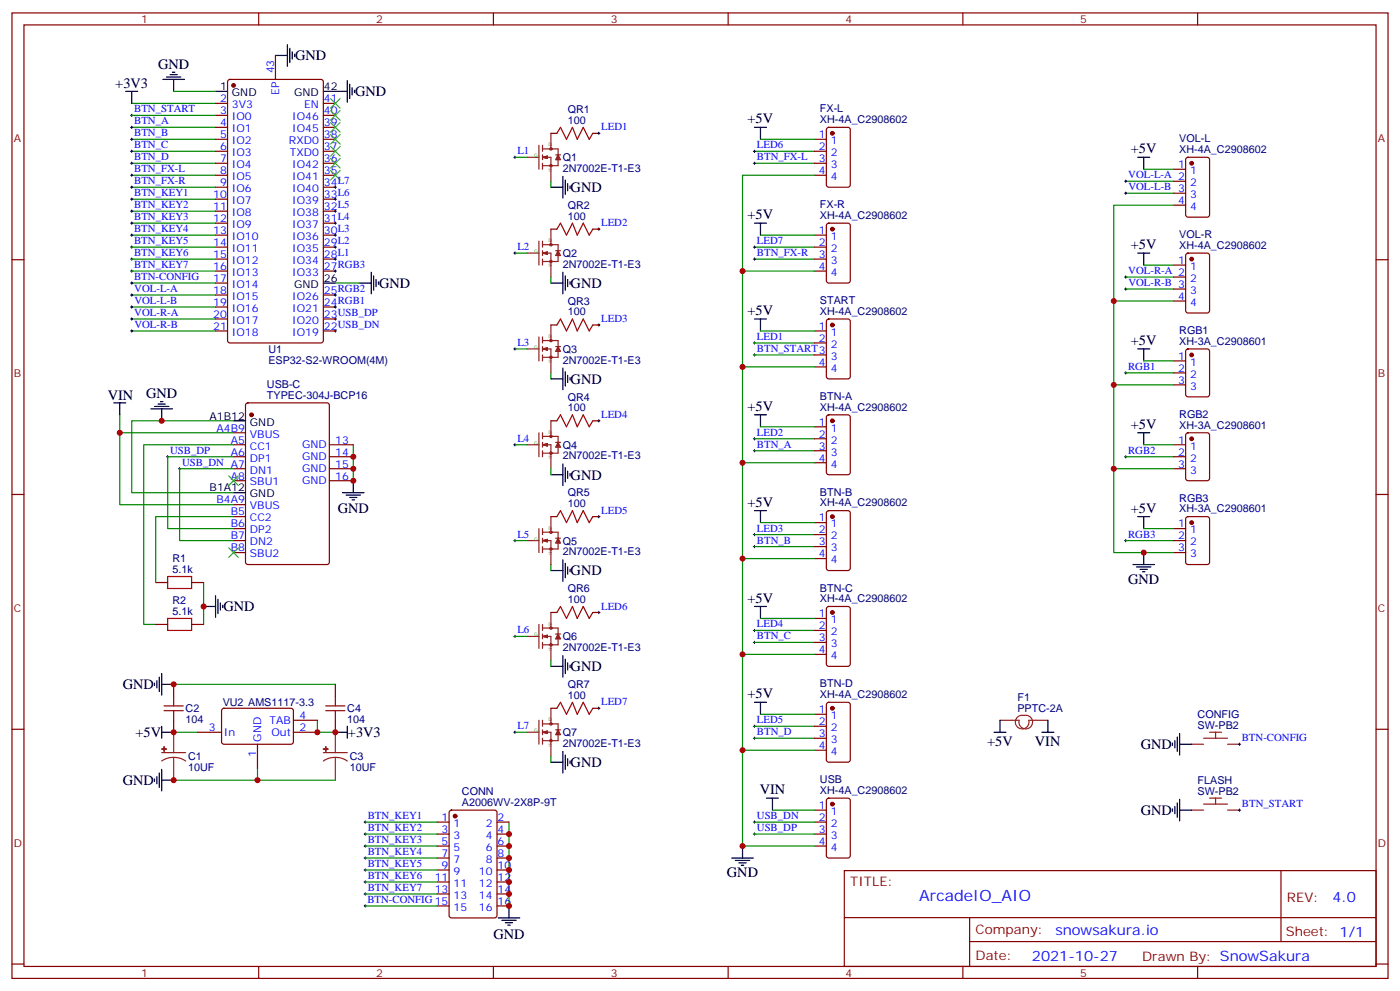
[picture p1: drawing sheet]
<svg xmlns="http://www.w3.org/2000/svg" width="412mm" height="292mm" viewBox="0 0 412 292" stroke-linecap="round" stroke-linejoin="round" font-family="sans-serif">
<g fill="none" stroke="#870000" stroke-width=".35">
<path d="M3.5 3.8h405.4v284.3h-405.4zM7.1 7.3h398.2v277.3h-398.2zM76.2 3.8v3.5M81.1 16.3v7.1M145.3 3.8v3.5M214.5 3.8v3.5M283.6 3.8v3.5M352.8 3.8v3.5M63.5 30.4h3.5M63.5 34h3.5M63.5 37.5h3.5M67.3 23.6l.4-.2h26.8l.7 .4v76.5l-.4 .6-27.1 .1-.6-.5-.1-76.4z"/>
<path d="M95.2 30.4h3.6M95.2 34h3.6M95.2 37.5h3.6M162.3 39.3h1.7M174.6 39.3h1.8M243.7 37.7l.4-.2h5.7l.6 .4 .1 16.5-.5 .7h-5.9l-.6-.4-.1-16.5zM63.5 41h3.5M63.5 44.6h3.5M63.5 48.1h3.5M63.5 51.6h3.5M63.5 55.1h3.5M63.5 58.7h3.5"/>
<path d="M95.2 41h3.6M95.2 44.6h3.6M95.2 48.1h3.6M95.2 51.6h3.6M95.2 55.1h3.6M95.2 58.7h3.6M239.9 41h3.5M239.9 44.6h3.5M239.9 48.1h3.5M239.9 51.6h3.5M345.7 49.8h3.5M345.7 53.4h3.5"/>
<path d="M345.7 56.9h3.5M349.5 46.5l.5-.2h5.6l.7 .5v16.5l-.5 .6-5.8 .1-.7-.5-.1-16.5zM3.5 76.5h3.6M63.5 62.2h3.5M63.5 65.7h3.5M63.5 69.3h3.5M63.5 72.8h3.5M63.5 76.3h3.5M63.5 79.8h3.5M95.2 62.2h3.6M95.2 65.7h3.6M95.2 69.3h3.6"/>
<path d="M95.2 72.8h3.6M95.2 76.3h3.6M95.2 79.8h3.6M162.3 67.5h1.7M174.6 67.5h1.8M239.9 69.3h3.5M239.9 72.8h3.5M239.9 76.3h3.5M239.9 79.8h3.5M243.7 65.9l.4-.2h5.7l.6 .5 .1 16.5-.5 .6-5.9 .1-.6-.5-.1-16.5zM345.7 60.4h3.5M345.7 78.1h3.5"/>
<path d="M349.5 74.7l.5-.2h5.6l.7 .5v16.5l-.5 .6-5.8 .1-.7-.5-.1-16.5zM405.3 76.5h3.6M63.5 86.9h3.5M63.5 90.4h3.5M63.5 93.9h3.5M63.5 97.5h3.5M63.5 83.4h3.5M95.2 86.9h3.6M95.2 90.4h3.6M95.2 93.9h3.6M95.2 97.5h3.6M162.3 95.7h1.7"/>
<path d="M174.6 95.7h1.8M239.9 97.5h3.5M243.7 94.2l.4-.3h5.7l.6 .5 .1 16.5-.5 .6-5.9 .1-.6-.5-.1-16.4zM345.7 81.6h3.5M345.7 85.1h3.5M345.7 88.7h3.5M72.6 118.8l.4-.2h23.3l.7 .5v46.5l-.4 .6-23.6 .1-.6-.5-.1-46.5zM239.9 101h3.5M239.9 104.5h3.5M239.9 108.1h3.5M345.7 106.3h3.5M345.7 109.8h3.5"/>
<path d="M345.7 113.3h3.5M349.5 103l.5-.2h5.6l.7 .4v13l-.5 .6-5.8 .1-.7-.5-.1-12.9zM68.8 127.5h3.5M68.8 131h3.5M68.8 134.5h3.5M68.8 138h3.5M97 131h7.1M97 134.5h7.1M97 138h7.1M162.3 123.9h1.7M174.6 123.9h1.8M239.9 125.7h3.5"/>
<path d="M239.9 129.2h3.5M239.9 132.8h3.5M239.9 136.3h3.5M243.7 122.4l.4-.2h5.7l.6 .4 .1 16.5-.5 .7h-5.9l-.6-.5-.1-16.4zM345.7 131h3.5M345.7 134.5h3.5M345.7 138h3.5M349.5 127.7l.5-.2h5.6l.7 .4v13l-.5 .6-5.8 .1-.7-.5-.1-12.9zM3.5 145.6h3.6M68.8 141.6h3.5M68.8 148.6h3.5M68.8 152.2h3.5"/>
<path d="M68.8 155.7h3.5M68.8 159.2h3.5M97 141.6h7.1M162.3 152.2h1.7M174.6 152.2h1.8M239.9 153.9h3.5M239.9 157.4h3.5M243.7 150.6l.4-.2h5.7l.6 .4 .1 16.5-.5 .7h-5.9l-.6-.4-.1-16.5zM345.7 155.7h3.5M345.7 159.2h3.5M349.5 152.4l.5-.2h5.6l.7 .4v13l-.5 .6-5.8 .1-.7-.5-.1-12.9zM405.3 145.6h3.6"/>
<path d="M45.9 171.6h3.5M56.4 171.6h3.6M68.8 162.7h3.5M239.9 161h3.5M239.9 164.5h3.5M243.7 178.8l.4-.2h5.7l.6 .4 .1 16.5-.5 .7-5.9 .1-.6-.5-.1-16.5zM345.7 162.7h3.5M45.9 183.9h3.5M56.4 183.9h3.6M162.3 180.4h1.7M174.6 180.4h1.8M239.9 182.1h3.5"/>
<path d="M239.9 185.7h3.5M239.9 189.2h3.5M239.9 192.7h3.5M3.5 214.8h3.6M51.2 201.5v3.6M51.2 212.1v3.6M58.2 215.7h7.1M65.5 208.8l.5-.2 20 .1 .4 .6v9.4l-.7 .5-20-.1-.4-.6v-9.2zM75.8 219.2v7M86.4 215.7h7.1M86.4 212.1h7.1M98.8 201.5v3.6"/>
<path d="M98.8 212.1v3.6M162.3 208.6h1.7M174.6 208.6h1.8M239.9 210.4h3.5M239.9 213.9h3.5M239.9 217.4h3.5M243.7 207l.4-.2h5.7l.6 .5 .1 16.5-.5 .6-5.9 .1-.6-.5-.1-16.5zM405.3 214.8h3.6M132.5 238.8l.5-.2h12.7l.6 .4 .1 30.6-.5 .7h-12.9l-.7-.4v-30.6zM239.9 220.9h3.5M239.9 238.6h3.5M243.7 235.3l.4-.2h5.7l.6 .4 .1 16.5-.5 .6-5.9 .1-.6-.5-.1-16.4z"/>
<path d="M128.8 242.1h3.5M128.8 245.6h3.5M128.8 249.2h3.5M128.8 259.8h3.5M128.8 252.7h3.5M128.8 256.2h3.5M146.4 242.1h3.5M146.4 245.6h3.5M146.4 249.2h3.5M146.4 259.8h3.5M146.4 252.7h3.5M146.4 256.2h3.5"/>
<path d="M239.9 242.1h3.5M239.9 245.6h3.5M239.9 249.2h3.5M248.7 256.4h156.6v28.2h-156.6zM377.3 256.4v20.9M128.8 266.8h3.5M128.8 263.3h3.5M146.4 266.8h3.5M146.4 263.3h3.5M248.7 270.2h156.5M285.6 277.3h119.6M285.6 270.2v14.2"/>
<path d="M3.5 283.9h3.6M76.2 284.6v3.5M145.3 284.6v3.5M214.5 284.6v3.5M283.6 284.6v3.5M352.8 284.6v3.5M405.3 283.9h3.6"/>
</g>
<g fill="none" stroke="#008700" stroke-width=".35">
<path d="M38.8 37.5h24.7M38.8 30.4h24.7M38.8 34h24.7M51.2 26.9h12.3M38.8 51.6h24.7M38.8 55.1h24.7M38.8 58.7h24.7M38.8 41h24.7M38.8 44.6h24.7M38.8 48.1h24.7M151.7 46.3h3.5M162.3 53.4v1.7"/>
<path d="M222.2 44.6h17.7M222.2 48.1h17.7M224 41h15.9M239.9 51.6h-21.2v169.3h21.2M331.6 56.9h14.1M331.6 53.4h14.1M336.9 49.8h8.8M38.8 69.3h24.7M38.8 62.2h24.7M38.8 65.7h24.7M38.8 72.8h24.7M38.8 76.3h24.7"/>
<path d="M38.8 79.8h24.7M151.7 74.5h3.5M218.7 79.8h21.2M222.2 72.8h17.7M222.2 76.3h17.7M224 69.3h15.9M336.9 78.1h8.8M345.7 60.4h-17.6v102.3h17.6M38.8 86.9h24.7M38.8 90.4h24.7M38.8 83.4h24.7M38.8 97.5h24.7"/>
<path d="M38.8 93.9h24.7M98.8 83.4h7M162.3 81.6v1.8M224 97.5h15.9M328.1 88.7h17.6M331.6 85.1h14.1M331.6 81.6h14.1M151.7 102.8h3.5M162.3 109.8v1.8M218.7 108.1h21.2M222.2 104.5h17.7M222.2 101h17.7"/>
<path d="M328.1 113.3h17.6M331.6 109.8h14.1M336.9 106.3h8.8M35.3 122.2v5.3M68.8 131h-26.5v52.9h3.6M68.8 138h-15.9v21.2h15.9M68.8 134.5h-19.4v21.2h19.4M68.8 123.9h-30v21.2h30M68.8 127.5h-33.5v21.1h33.5M104.1 131v10.6M151.7 131h3.5M162.3 138v1.8"/>
<path d="M218.7 136.3h21.2M222.2 132.8h17.7M222.2 129.2h17.7M224 125.7h15.9M328.1 138h17.6M331.6 134.5h14.1M336.9 131h8.8M68.8 152.2h-22.9v19.4M151.7 159.2h3.5M222.2 157.4h17.7M224 153.9h15.9M331.6 159.2h14.1"/>
<path d="M336.9 155.7h8.8M60 171.6v12.3M162.3 166.3v1.7M218.7 164.5h21.2M222.2 161h17.7M151.7 187.4h3.5M162.3 194.5v1.8M218.7 192.7h21.2M222.2 189.2h17.7M222.2 185.7h17.7M224 182.1h15.9M51.2 201.5h47.6"/>
<path d="M51.2 215.7h7M93.5 212.1v3.6h5.3M151.7 215.7h3.5M222.2 217.4h17.7M222.2 213.9h17.7M224 210.4h15.9M75.8 226.2v3.6h-24.6M75.8 229.8h23M162.3 222.7v1.8M218.7 220.9v28.3h21.2M227.5 238.6h12.4M107.6 242.1h21.2"/>
<path d="M107.6 245.6h21.2M107.6 259.8h21.2M107.6 256.2h21.2M107.6 252.7h21.2M107.6 249.2h21.2M149.9 242.1v24.7M222.2 242.1h17.7M222.2 245.6h17.7M107.6 266.8h21.2M107.6 263.3h21.2"/>
</g>
<g fill="none" stroke="#000" stroke-width=".29">
<path d="M38.5 34h.7M38.5 37.5h.7M38.8 33.6v.7M38.8 37.1v.8M176 39.3h.7M176.4 38.9v.7M38.5 41h.7M38.5 44.6h.7M38.5 48.1h.7M38.5 51.6h.7M38.5 55.1h.7M38.5 58.7h.7"/>
<path d="M38.8 40.7v.7M38.8 44.2v.7M38.8 47.7v.7M38.8 51.3v.7M38.8 54.8v.7M38.8 58.3v.7M98.4 55.1h.7M98.4 58.7h.7M98.8 54.8v.7M98.8 58.3v.7M151.3 46.3h.7M151.7 46v.7"/>
<path d="M221.9 44.6h.7M221.9 48.1h.7M222.2 44.2v.7M222.2 47.7v.7M331.3 56.9h.7M331.3 53.4h.7M331.6 53v.7M331.6 56.6v.7M38.5 62.2h.7M38.5 65.7h.7M38.5 69.3h.7M38.5 79.8h.7"/>
<path d="M38.5 72.8h.7M38.5 76.3h.7M38.8 61.8v.7M38.8 65.4v.7M38.8 68.9v.7M38.8 72.4v.7M38.8 76v.7M38.8 79.5v.7M98.4 62.2h.7M98.4 65.7h.7M98.4 69.3h.7M98.4 79.8h.7"/>
<path d="M98.4 72.8h.7M98.4 76.3h.7M98.8 61.8v.7M98.8 65.4v.7M98.8 68.9v.7M98.8 72.4v.7M98.8 76v.7M98.8 79.5v.7M151.3 74.5h.7M151.7 74.2v.7M176 67.5h.7M176.4 67.1v.7"/>
<path d="M221.9 72.8h.7M221.9 76.3h.7M222.2 72.4v.7M222.2 76v.7M38.5 93.9h.7M38.5 97.5h.7M38.5 83.4h.7M38.5 86.9h.7M38.5 90.4h.7M38.8 83v.7M38.8 86.5v.7M38.8 90.1v.7"/>
<path d="M38.8 93.6v.7M38.8 97.1v.7M98.4 93.9h.7M98.4 97.5h.7M98.4 86.9h.7M98.4 90.4h.7M98.8 86.5v.7M98.8 90.1v.7M98.8 93.6v.7M98.8 97.1v.7M176 95.7h.7M176.4 95.4v.7"/>
<path d="M331.3 85.1h.7M331.3 81.6h.7M331.6 81.2v.8M331.6 84.8v.7M151.3 102.8h.7M151.7 102.4v.7M221.9 104.5h.7M221.9 101h.7M222.2 100.6v.8M222.2 104.2v.7M331.3 109.8h.7M331.6 109.5v.7"/>
<path d="M49 134.5h.7M49.4 134.2v.7M52.6 138h.7M52.9 137.7v.7M151.3 131h.7M151.7 130.6v.7M176 123.9h.7M176.4 123.6v.7M221.9 132.8h.7M221.9 129.2h.7M222.2 128.9v.7M222.2 132.4v.7"/>
<path d="M331.3 134.5h.7M331.6 134.2v.7M151.3 159.2h.7M151.7 158.9v.7M176 152.2h.7M176.4 151.8v.7M221.9 157.4h.7M222.2 157.1v.7M331.3 159.2h.7M331.6 158.9v.7M221.9 161h.7M222.2 160.6v.7"/>
<path d="M151.3 187.4h.7M151.7 187.1v.7M176 180.4h.7M176.4 180v.7M221.9 189.2h.7M221.9 185.7h.7M222.2 185.3v.7M222.2 188.8v.7M151.3 215.7h.7M151.7 215.3v.7M176 208.6h.7M176.4 208.2v.8"/>
<path d="M221.9 217.4h.7M221.9 213.9h.7M222.2 213.5v.7M222.2 217.1v.7M364.8 219.2h.7M365.1 218.8v.7M364.8 238.6h.7M365.1 238.2v.7M107.2 245.6h.7M107.2 242.1h.7M107.2 259.8h.7M107.2 256.2h.7"/>
<path d="M107.2 252.7h.7M107.2 249.2h.7M107.6 241.8v.7M107.6 245.3v.7M107.6 248.8v.7M107.6 252.3v.7M107.6 255.9v.7M107.6 259.4v.7M221.9 245.6h.7M221.9 242.1h.7M222.2 241.8v.7M222.2 245.3v.7"/>
<path d="M107.2 266.8h.7M107.2 263.3h.7M107.6 262.9v.7M107.6 266.5v.7"/>
</g>
<g fill="none" stroke="#000" stroke-width=".35">
<path d="M81.1 16.3h3.6M84.7 13.2v6.3M85.4 14.2v4.3M86.1 15.3v2.1M86.8 16v.7M37 26.9h3.6M38.8 26.9v3.5M48 23.4h6.3M49 22.7h4.3M50.1 22h2.1M50.8 21.3h.7M51.2 23.4v3.5"/>
<path d="M63.5 26.9h3.5M95.2 26.9h7.1M102.3 23.7v6.4M103 24.8v4.2M103.7 25.9v2.1M104.4 26.6v.7M222.2 37.5h3.6M224 37.5v3.5M162.3 55.1h3.5M165.8 52v6.3M166.5 53v4.3M167.2 54.1v2.1"/>
<path d="M167.9 54.8v.7M335.1 46.3h3.6M336.9 46.3v3.5M222.2 65.7h3.6M224 65.7v3.6M335.1 74.5h3.6M336.9 74.5v3.6M95.2 83.4h3.6M105.8 83.4h3.6M109.4 80.2v6.3M110.1 81.2v4.3M110.8 82.3v2.1"/>
<path d="M111.5 83v.7M162.3 83.4h3.5M165.8 80.2v6.3M166.5 81.2v4.3M167.2 82.3v2.1M167.9 83v.7M222.2 93.9h3.6M224 93.9v3.6M33.5 118.6h3.5M35.3 118.6v3.6M45.5 119.7h4.2M46.6 119h2.1"/>
<path d="M47.3 118.3h.7M162.3 111.6h3.5M165.8 108.4v6.4M166.5 109.5v4.2M167.2 110.5v2.1M167.9 111.2v.7M335.1 102.8h3.6M336.9 102.8v3.5M44.4 120.4h6.4M47.6 120.4v3.5M68.8 123.9h3.5M162.3 139.8h3.5"/>
<path d="M165.8 136.6v6.4M166.5 137.7v4.2M167.2 138.7v2.2M167.9 139.5v.7M222.2 122.2h3.6M224 122.2v3.5M335.1 127.5h3.6M336.9 127.5v3.5M68.8 145.1h3.5M100.9 145.1h6.3M102 145.8h4.2M103 146.5h2.1"/>
<path d="M103.7 147.2h.7M104.1 141.6v3.5M222.2 150.4h3.6M224 150.4v3.5M335.1 152.2h3.6M336.9 152.2v3.5M60 178.6h3.5M63.5 175.4v6.4M64.2 176.5v4.2M64.9 177.6v2.1M65.6 178.3v.7M162.3 168h3.5"/>
<path d="M165.8 164.9v6.3M166.5 165.9v4.2M167.2 167v2.1M167.9 167.7v.7M222.2 178.6h3.6M224 178.6v3.5M333.7 166.3h6.4M334.8 167h4.2M335.8 167.7h2.2M336.5 168.4h.8M336.9 162.7v3.6M46.9 199.4v4.3"/>
<path d="M47.6 198.4v6.3M162.3 196.3h3.5M165.8 193.1v6.3M166.5 194.1v4.3M167.2 195.2v2.1M167.9 195.9v.7M45.5 201.2v.7M46.2 200.5v2.1M47.6 213.9v3.5M47.6 201.5h3.6M47.6 215.7h3.6M98.8 215.7h3.5"/>
<path d="M102.3 213.9v3.5M222.2 206.8h3.6M224 206.8v3.6M292.8 215.7h3.5M294.6 212.1v3.6M306.9 215.7h3.5M308.7 212.1v3.6M345.4 218.8v.7M346.1 218.1v2.1M346.8 217.1v4.2M347.5 216v6.4M347.5 219.2h3.5"/>
<path d="M45.5 229.4v.7M46.2 228.7v2.1M46.9 227.6v4.3M47.6 226.6v6.3M47.6 229.8h3.6M162.3 224.5h3.5M165.8 221.3v6.3M166.5 222.4v4.2M167.2 223.4v2.1M167.9 224.1v.7M225.8 235.1h3.5M227.5 235.1v3.5"/>
<path d="M345.4 238.2v.7M346.1 237.5v2.1M346.8 236.5v4.2M347.5 238.6h3.5M347.5 235.4v6.4M215.5 252.7h6.4M216.6 253.4h4.2M217.7 254.1h2.1M218.4 254.8h.7M218.7 249.2v3.5M146.8 270.3h6.3M147.8 271h4.2"/>
<path d="M148.9 271.7h2.1M149.6 272.5h.7M149.9 266.8v3.5"/>
</g>
<g fill="#870000" stroke="#870000" stroke-width=".35">
<circle cx="68.8" cy="25.2" r=".53"/>
<circle cx="74.1" cy="122.2" r=".53"/>
<circle cx="351" cy="104.5" r=".53"/>
<circle cx="245.2" cy="95.7" r=".53"/>
<circle cx="245.2" cy="123.9" r=".53"/>
<circle cx="245.2" cy="152.2" r=".53"/>
<circle cx="245.2" cy="180.4" r=".53"/>
<circle cx="245.2" cy="208.6" r=".53"/>
<circle cx="245.2" cy="39.3" r=".53"/>
<circle cx="245.2" cy="67.5" r=".53"/>
<circle cx="245.2" cy="236.8" r=".53"/>
<circle cx="351" cy="48.1" r=".53"/>
<circle cx="351" cy="76.3" r=".53"/>
<circle cx="351" cy="129.2" r=".53"/>
<circle cx="351" cy="153.9" r=".53"/>
<circle cx="134.1" cy="240.3" r=".53"/>
</g>
<g fill="none" stroke="#3c3" stroke-width=".35">
<path d="M97.4 29l2.8 2.9M97.4 32.6l2.8 2.8M97.4 36.1l2.8 2.8M97.4 39.6l2.8 2.8M100.2 29l-2.8 2.9M100.2 32.6l-2.8 2.8M100.2 36.1l-2.8 2.8M100.2 39.6l-2.8 2.8M97.4 43.1l2.8 2.9M97.4 46.7l2.8 2.8M97.4 50.2l2.8 2.8M100.2 43.1l-2.8 2.9"/>
<path d="M100.2 46.7l-2.8 2.8M100.2 50.2l-2.8 2.8M67.4 140.2l2.8 2.8M70.2 140.2l-2.8 2.8M67.4 161.3l2.8 2.8M70.2 161.3l-2.8 2.8"/>
</g>
<g fill="none" stroke="#a10000" stroke-width=".35">
<path d="M164 39.3l1.1-1.8 1.8 3.5 1.7-3.5 1.4 3.5 1.8-3.5 1.8 3.5 1-1.7M164 67.5l1.1-1.8 1.8 3.6 1.7-3.6 1.4 3.6 1.8-3.6 1.8 3.6 1-1.8M164 95.7l1.1-1.8 1.8 3.6 1.7-3.6 1.4 3.6 1.8-3.6 1.8 3.6 1-1.8M164 123.9l1.1-1.7 1.8 3.5 1.7-3.5 1.4 3.5 1.8-3.5 1.8 3.5 1-1.8M164 152.2l1.1-1.8 1.8 3.5 1.7-3.5 1.4 3.5 1.8-3.5 1.8 3.5 1-1.7M49.4 169.8h7v3.5h-7zM49.4 182.1h7v3.6h-7zM164 180.4l1.1-1.8 1.8 3.5 1.7-3.5 1.4 3.5 1.8-3.5 1.8 3.5 1-1.7M48.3 209.3h5.7M48.3 207.9h5.7M51.2 205.1v2.8M51.2 209.3v2.8"/>
<path d="M96 209.3h5.6M96 207.9h5.6M98.8 205.1v2.8M98.8 209.3v2.8M164 208.6l1.1-1.8 1.8 3.6 1.7-3.6 1.4 3.6 1.8-3.6 1.8 3.6 1-1.8"/>
</g>
<g fill="none" stroke="#8c2424" stroke-width=".35">
<path d="M162.3 39.3v4.6M155.2 46.3h3.5M158.7 42.8v7M159.8 43.9h4.6v2.4M159.8 46.3h2.5v7.1M159.8 42.8v1.8M159.8 45.6v1.4M159.8 48.1v1.7M159.8 46.3l1.4 .4M160.5 46.3l.7 .4M161.2 46l-1.4 .3M161.2 46v.7"/>
<path d="M161.2 46l-1 .3 1 .4M163.7 45.6h1.4M164.4 46.7v2.1h-4.6M164.4 45.6l.7 1.4h-1.4zM164.4 46.3l.3 .7M164.4 46.3l-.4 .7M164.4 46.3l.3 .4M164.4 46.3l-.4 .4M155.2 74.5h3.5M158.7 71v7.1M159.8 72.1h4.6v2.4M159.8 74.5h2.5v7.1"/>
<path d="M159.8 71v1.8M159.8 73.8v1.4M159.8 76.3v1.8M159.8 74.5l1.4 .4M160.5 74.5l.7 .4M161.2 74.2v.7M161.2 74.2l-1.4 .3M161.2 74.2l-1 .3 1 .4M162.3 67.5v4.6M163.7 73.8h1.4M164.4 74.9v2.1h-4.6M164.4 73.8l.7 1.4h-1.4z"/>
<path d="M164.4 74.5l.3 .7M164.4 74.5l-.4 .7M164.4 74.5l.3 .4M164.4 74.5l-.4 .4M158.7 99.2v7.1M159.8 99.2v1.8M162.3 95.7v4.6M155.2 102.8h3.5M159.8 100.3h4.6v2.5M159.8 102.8h2.5v7M159.8 102.1v1.4M159.8 104.5v1.8"/>
<path d="M159.8 102.8l1.4 .3M160.5 102.8l.7 .3M161.2 102.4v.7M161.2 102.4l-1.4 .4M161.2 102.4l-1 .4 1 .3M163.7 102.1h1.4M164.4 103.1v2.1h-4.6M164.4 102.1l.7 1.4h-1.4zM164.4 102.8l.3 .7M164.4 102.8l-.4 .7M164.4 102.8l.3 .3M164.4 102.8l-.4 .3"/>
<path d="M155.2 131h3.5M158.7 127.5v7M159.8 128.5h4.6v2.5M159.8 131h2.5v7M159.8 127.5v1.7M159.8 130.3v1.4M159.8 132.8v1.7M159.8 131l1.4 .3M160.5 131l.7 .3M161.2 130.6v.7M161.2 130.6l-1.4 .4M161.2 130.6l-1 .4 1 .3"/>
<path d="M162.3 123.9v4.6M163.7 130.3h1.4M164.4 131.3v2.2h-4.6M164.4 130.3l.7 1.4h-1.4zM164.4 131l.3 .7M164.4 131l-.4 .7M164.4 131l.3 .3M164.4 131l-.4 .3M155.2 159.2h3.5M158.7 155.7v7M159.8 156.7h4.6v2.5M159.8 159.2h2.5v7.1"/>
<path d="M159.8 155.7v1.7M159.8 158.5v1.4M159.8 159.2l1.4 .4M160.5 159.2l.7 .4M161.2 158.9v.7M161.2 158.9l-1.4 .3M161.2 158.9l-1 .3 1 .4M162.3 152.2v4.5M163.7 158.5h1.4M164.4 159.6v2.1h-4.6M164.4 158.5l.7 1.4h-1.4zM164.4 159.2l.3 .7"/>
<path d="M164.4 159.2l-.4 .7M164.4 159.2l.3 .4M164.4 159.2l-.4 .4M159.8 161v1.7M155.2 187.4h3.5M158.7 183.9v7.1M159.8 185h4.6v2.4M159.8 187.4h2.5v7.1M159.8 183.9v1.8M159.8 186.7v1.4M159.8 189.2v1.8M159.8 187.4l1.4 .4"/>
<path d="M160.5 187.4l.7 .4M161.2 187.1v.7M161.2 187.1l-1.4 .3M161.2 187.1l-1 .3 1 .4M162.3 180.4v4.6M163.7 186.7h1.4M164.4 187.8v2.1h-4.6M164.4 186.7l.7 1.4h-1.4zM164.4 187.4l.3 .7M164.4 187.4l-.4 .7M164.4 187.4l.3 .4M164.4 187.4l-.4 .4"/>
<path d="M51.2 215.7v6M98.8 215.7v6M155.2 215.7h3.5M158.7 212.1v7.1M159.8 213.2h4.6v2.5M159.8 215.7h2.5v7M159.8 212.1v1.8M159.8 214.9v1.5M159.8 217.4v1.8M159.8 215.7l1.4 .3M160.5 215.7l.7 .3M161.2 215.3v.7"/>
<path d="M161.2 215.3l-1.4 .4M161.2 215.3l-1 .4 1 .3M162.3 208.6v4.6M163.7 214.9h1.4M164.4 216v2.1h-4.6M164.4 214.9l.7 1.5h-1.4zM164.4 215.7l.3 .7M164.4 215.7l-.4 .7M164.4 215.7l.3 .3M164.4 215.7l-.4 .3M294.6 212.1h5.6a2.01 2.01 0 0 0 1.8 2.6 2.01 2.01 0 0 0 2.2-2.2 2.01 2.01 0 0 0-2.6-1.8 2.01 2.01 0 0 0-2.5 1.8 2.01 2.01 0 0 0 2.2 2.2 2.01 2.01 0 0 0 1.7-2.6h5.7M351 219.2h3.5"/>
<path d="M354.5 217.4h7.1M356.3 215.7h3.5M358.1 215.7v1.7M361.6 219.2h3.5M47.6 221.7h7.1M51.2 223.1l1.8 .2 1.7 .8M51.2 223.1l-1.9 .2-1.7 .8M51.2 223.1v6.7M95.2 221.7h7.1M98.8 223.1l1.8 .2 1.7 .8M98.8 223.1l-1.9 .2-1.7 .8M98.8 223.1v6.7"/>
<path d="M351 238.6h3.5M354.5 236.8h7.1M356.3 235.1h3.5M358.1 235.1v1.7M361.6 238.6h3.5"/>
<circle cx="162.3" cy="48.8" r=".35"/>
<circle cx="162.3" cy="43.9" r=".35"/>
<circle cx="162.3" cy="77" r=".35"/>
<circle cx="162.3" cy="72.1" r=".35"/>
<circle cx="162.3" cy="100.3" r=".35"/>
<circle cx="162.3" cy="105.2" r=".35"/>
<circle cx="162.3" cy="133.5" r=".35"/>
<circle cx="162.3" cy="128.5" r=".35"/>
<circle cx="162.3" cy="156.7" r=".35"/>
<circle cx="162.3" cy="161.7" r=".35"/>
<circle cx="162.3" cy="185" r=".35"/>
<circle cx="162.3" cy="189.9" r=".35"/>
<circle cx="162.3" cy="213.2" r=".35"/>
<circle cx="162.3" cy="218.1" r=".35"/>
</g>
<g fill="#8c2424" stroke="#8c2424" stroke-width=".35">
<path d="M95.2 220.6h1.5z"/>
<path d="M96 219.9v1.4z"/>
<path d="M47.6 220.6h1.4z"/>
<path d="M48.3 219.9l.1 1.4z"/>
</g>
<g fill="#c00">
<circle cx="104.1" cy="138" r=".88"/>
<circle cx="104.1" cy="134.5" r=".88"/>
<circle cx="104.1" cy="141.6" r=".88"/>
<circle cx="35.3" cy="127.5" r=".88"/>
<circle cx="47.6" cy="123.9" r=".88"/>
<circle cx="60" cy="178.6" r=".88"/>
<circle cx="51.2" cy="229.8" r=".88"/>
<circle cx="51.2" cy="201.5" r=".88"/>
<circle cx="75.8" cy="229.8" r=".88"/>
<circle cx="93.5" cy="215.7" r=".88"/>
<circle cx="98.8" cy="215.7" r=".88"/>
<circle cx="51.2" cy="215.7" r=".88"/>
<circle cx="328.1" cy="138" r=".88"/>
<circle cx="328.1" cy="113.3" r=".88"/>
<circle cx="328.1" cy="88.7" r=".88"/>
<circle cx="336.9" cy="162.7" r=".88"/>
<circle cx="149.9" cy="266.8" r=".88"/>
<circle cx="149.9" cy="263.3" r=".88"/>
<circle cx="149.9" cy="259.8" r=".88"/>
<circle cx="149.9" cy="256.2" r=".88"/>
<circle cx="149.9" cy="252.7" r=".88"/>
<circle cx="149.9" cy="249.2" r=".88"/>
<circle cx="149.9" cy="245.6" r=".88"/>
<circle cx="218.7" cy="192.7" r=".88"/>
<circle cx="218.7" cy="164.5" r=".88"/>
<circle cx="218.7" cy="136.3" r=".88"/>
<circle cx="218.7" cy="79.8" r=".88"/>
<circle cx="218.7" cy="108.1" r=".88"/>
<circle cx="218.7" cy="220.9" r=".88"/>
<circle cx="218.7" cy="249.2" r=".88"/>
</g>
<text font-size="4.6" fill="#00f" x="270.8" y="265.4">ArcadeIO_AIO</text>
<g font-size="4.2">
<text x="87" y="17.8">GND</text>
<text x="46.6" y="20.2">GND</text>
<text x="34" y="25.8">+3V3</text>
<text x="104.6" y="28.3">GND</text>
<text x="220.2" y="36.4">+5V</text>
<text x="333.1" y="45.2">+5V</text>
<text x="168.1" y="56.6">GND</text>
<text x="220.2" y="64.6">+5V</text>
<text x="333.1" y="73.4">+5V</text>
<text x="111.7" y="84.8">GND</text>
<text x="168.1" y="84.8">GND</text>
<text x="220.2" y="92.8">+5V</text>
<text x="333.1" y="101.6">+5V</text>
<text x="168.1" y="113">GND</text>
<text x="31.7" y="117.9">VIN</text>
<text x="43" y="117.2">GND</text>
<text x="220.2" y="121">+5V</text>
<text x="333.1" y="126.3">+5V</text>
<text x="168.1" y="141.2">GND</text>
<text x="220.2" y="149.3">+5V</text>
<text x="99.5" y="151.2">GND</text>
<text x="333.1" y="151">+5V</text>
<text x="168.1" y="169.5">GND</text>
<text x="332.3" y="171.9">GND</text>
<text x="220.2" y="177.5">+5V</text>
<text x="65.8" y="180">GND</text>
<text x="168.1" y="197.7">GND</text>
<text x="36.2" y="203">GND</text>
<text x="220.2" y="205.7">+5V</text>
<text x="39.9" y="217.1">+5V</text>
<text x="102.5" y="217.1">+3V3</text>
<text x="290.8" y="219.6">+5V</text>
<text x="304.9" y="219.6">VIN</text>
<text x="336" y="220.6">GND</text>
<text x="168.1" y="225.9">GND</text>
<text x="36.2" y="231.2">GND</text>
<text x="223.8" y="233.9">VIN</text>
<text x="336" y="240">GND</text>
<text x="214.1" y="258.3">GND</text>
<text x="145.4" y="276.4">GND</text>
</g>
<g font-size="4.2" fill="#00f">
<text x="392.5" y="265.7">4.0</text>
<text x="310.9" y="275.2">snowsakura.io</text>
<text x="304" y="283">2021-10-27</text>
</g>
<g font-size="3.9" fill="#800">
<text x="250.5" y="261">TITLE:</text>
<text x="379.1" y="265.7">REV:</text>
<text x="287.4" y="275.2">Company:</text>
<text x="378.7" y="275.8">Sheet: 1/1</text>
<text x="287.4" y="282.9">Date:</text>
<text x="336.4" y="282.9">Drawn By: SnowSakura</text>
</g>
<g font-size="3.2" fill="#800">
<text x="41.6" y="6.8">1</text>
<text x="110.8" y="6.8">2</text>
<text x="179.9" y="6.8">3</text>
<text x="249.1" y="6.8">4</text>
<text x="318.2" y="6.8">5</text>
<text x="4.1" y="41.9">A</text>
<text x="405.9" y="41.9">A</text>
<text x="4.1" y="111.1">B</text>
<text x="405.9" y="111.1">B</text>
<text x="4.1" y="180.2">C</text>
<text x="405.9" y="180.2">C</text>
<text x="4.1" y="249.3">D</text>
<text x="405.9" y="249.3">D</text>
<text x="41.6" y="287.6">1</text>
<text x="110.8" y="287.6">2</text>
<text x="179.9" y="287.6">3</text>
<text x="249.1" y="287.6">4</text>
<text x="318.2" y="287.6">5</text>
</g>
<g font-size="3.2" fill="#00f">
<text x="80.8" y="21.6" transform="rotate(-90 80.8 21.6)">43</text>
<text x="82.2" y="28" transform="rotate(-90 82.2 28)">EP</text>
<text x="39.5" y="33.1">BTN_START</text>
<text x="64.8" y="33.6">3</text>
<text x="64.8" y="30.1">2</text>
<text x="68.3" y="35.4">IO0</text>
<text x="68.3" y="31.9">3V3</text>
<text x="86.1" y="35.4">IO46</text>
<text x="89.6" y="31.9">EN</text>
<text x="95.4" y="30.1">41</text>
<text x="95.4" y="33.6">40</text>
<text x="39.5" y="36.6">BTN_A</text>
<text x="39.5" y="40.1">BTN_B</text>
<text x="64.8" y="40.7">5</text>
<text x="64.8" y="37.1">4</text>
<text x="68.3" y="38.9">IO1</text>
<text x="86.1" y="38.9">IO45</text>
<text x="95.4" y="37.1">39</text>
<text x="95.4" y="40.7">38</text>
<text x="177.1" y="38.4">LED1</text>
<text x="241.2" y="40.7">1</text>
<text x="39.5" y="43.7">BTN_C</text>
<text x="39.5" y="47.2">BTN_D</text>
<text x="64.8" y="47.7">7</text>
<text x="64.8" y="44.2">6</text>
<text x="68.3" y="46">IO3</text>
<text x="68.3" y="42.4">IO2</text>
<text x="85.1" y="42.4">RXD0</text>
<text x="85.4" y="46">TXD0</text>
<text x="95.4" y="44.2">37</text>
<text x="95.4" y="47.7">36</text>
<text x="152.4" y="45.4">L1</text>
<text x="223" y="43.7">LED6</text>
<text x="223" y="47.2">BTN_FX-L</text>
<text x="241.2" y="44.2">2</text>
<text x="241.2" y="47.7">3</text>
<text x="244.7" y="42.4">1</text>
<text x="244.7" y="46">2</text>
<text x="39.5" y="50.7">BTN_FX-L</text>
<text x="64.8" y="51.3">8</text>
<text x="68.3" y="53">IO5</text>
<text x="68.3" y="49.5">IO4</text>
<text x="86.1" y="49.5">IO42</text>
<text x="86.1" y="53">IO41</text>
<text x="95.4" y="51.3">35</text>
<text x="241.2" y="51.3">4</text>
<text x="244.7" y="49.5">3</text>
<text x="244.7" y="53">4</text>
<text x="332.4" y="52.5">VOL-L-A 2</text>
<text x="347.1" y="49.5">1</text>
<text x="350.6" y="51.3">1</text>
<text x="39.5" y="54.2">BTN_FX-R</text>
<text x="39.5" y="57.8">BTN_KEY1</text>
<text x="62.8" y="58.3">10</text>
<text x="64.8" y="54.8">9</text>
<text x="68.3" y="56.6">IO6</text>
<text x="86.1" y="56.6">IO40</text>
<text x="95.4" y="54.8">34L7</text>
<text x="95.4" y="58.3">33L6</text>
<text x="332.4" y="56">VOL-L-B 3</text>
<text x="350.6" y="54.8">2</text>
<text x="350.6" y="58.3">3</text>
<text x="39.5" y="61.3">BTN_KEY2</text>
<text x="39.5" y="64.8">BTN_KEY3</text>
<text x="62.8" y="65.4">12</text>
<text x="62.8" y="61.8">11</text>
<text x="68.3" y="63.6">IO8</text>
<text x="68.3" y="60.1">IO7</text>
<text x="86.1" y="60.1">IO39</text>
<text x="86.1" y="63.6">IO38</text>
<text x="95.4" y="61.8">32L5</text>
<text x="95.4" y="65.4">31L4</text>
<text x="347.1" y="60.1">4</text>
<text x="350.6" y="61.8">4</text>
<text x="39.5" y="68.4">BTN_KEY4</text>
<text x="39.5" y="71.9">BTN_KEY5</text>
<text x="62.8" y="68.9">13</text>
<text x="68.3" y="70.7">IO10</text>
<text x="68.3" y="67.1">IO9</text>
<text x="86.1" y="67.1">IO37</text>
<text x="86.1" y="70.7">IO36</text>
<text x="95.4" y="68.9">30L3</text>
<text x="177.1" y="66.6">LED2</text>
<text x="223" y="71.9">LED7</text>
<text x="241.2" y="68.9">1</text>
<text x="244.7" y="70.7">1</text>
<text x="39.5" y="75.4">BTN_KEY6</text>
<text x="62.8" y="76">15</text>
<text x="62.8" y="72.4">14</text>
<text x="68.3" y="77.7">IO12</text>
<text x="68.3" y="74.2">IO11</text>
<text x="86.1" y="74.2">IO35</text>
<text x="86.1" y="77.7">IO34</text>
<text x="95.4" y="72.4">29L2</text>
<text x="95.4" y="76">28L1</text>
<text x="152.4" y="73.7">L2</text>
<text x="223" y="75.4">BTN_FX-R</text>
<text x="241.2" y="72.4">2</text>
<text x="241.2" y="76">3</text>
<text x="244.7" y="74.2">2</text>
<text x="244.7" y="77.7">3</text>
<text x="347.1" y="77.7">1</text>
<text x="39.5" y="82.3">BTN-CONFIG</text>
<text x="39.5" y="78.9">BTN_KEY7</text>
<text x="62.8" y="83">17</text>
<text x="62.8" y="79.5">16</text>
<text x="68.3" y="81.2">IO13</text>
<text x="86.1" y="81.2">IO33</text>
<text x="95.4" y="79.5">27RGB3</text>
<text x="241.2" y="79.5">4</text>
<text x="244.7" y="81.2">4</text>
<text x="332.4" y="80.7">VOL-R-A 2</text>
<text x="350.6" y="79.5">1</text>
<text x="350.6" y="83">2</text>
<text x="39.5" y="86">VOL-L-A</text>
<text x="39.6" y="89.5">VOL-L-B</text>
<text x="62.8" y="86.5">18</text>
<text x="68.3" y="88.3">IO15</text>
<text x="68.3" y="84.8">IO14</text>
<text x="86.1" y="88.3">IO26</text>
<text x="95.4" y="86.5">25RGB2</text>
<text x="332.4" y="84.2">VOL-R-B 3</text>
<text x="347.1" y="88.3">4</text>
<text x="350.6" y="86.5">3</text>
<text x="39.5" y="93">VOL-R-A</text>
<text x="62.8" y="93.6">20</text>
<text x="62.8" y="90.1">19</text>
<text x="68.3" y="95.4">IO17</text>
<text x="68.3" y="91.8">IO16</text>
<text x="86.1" y="91.8">IO21</text>
<text x="86.1" y="95.4">IO20</text>
<text x="95.4" y="90.1">24RGB1</text>
<text x="95.4" y="93.6">23USB_DP</text>
<text x="177.1" y="94.8">LED3</text>
<text x="350.6" y="90.1">4</text>
<text x="39.6" y="96.6">VOL-R-B</text>
<text x="62.8" y="97.1">21</text>
<text x="68.3" y="98.9">IO18</text>
<text x="86.1" y="98.9">IO19</text>
<text x="95.4" y="97.1">22USB_DN</text>
<text x="152.4" y="101.9">L3</text>
<text x="223" y="100.1">LED1</text>
<text x="241.2" y="97.1">1</text>
<text x="241.2" y="100.6">2</text>
<text x="244.7" y="98.9">1</text>
<text x="223" y="103.6">BTN_START3</text>
<text x="241.2" y="107.7">4</text>
<text x="244.7" y="102.4">2</text>
<text x="244.7" y="105.9">3</text>
<text x="347.1" y="105.9">1</text>
<text x="350.6" y="107.7">1</text>
<text x="244.7" y="109.5">4</text>
<text x="332.3" y="108.9">RGB1</text>
<text x="347.1" y="109.5">2</text>
<text x="347.1" y="113">3</text>
<text x="350.6" y="111.2">2</text>
<text x="350.6" y="114.8">3</text>
<text x="177.1" y="123.1">LED4</text>
<text x="241.2" y="125.3">1</text>
<text x="63.8" y="127.1">A4B9</text>
<text x="68" y="130.6">A5</text>
<text x="73.6" y="128.9">VBUS</text>
<text x="98.8" y="130.6">13</text>
<text x="152.4" y="130.1">L4</text>
<text x="223" y="128.3">LED2</text>
<text x="223" y="131.9">BTN_A</text>
<text x="241.2" y="128.9">2</text>
<text x="244.7" y="127.1">1</text>
<text x="244.7" y="130.6">2</text>
<text x="347.1" y="130.6">1</text>
<text x="50.1" y="133.6">USB_DP</text>
<text x="53.6" y="137.2">USB_DN A7</text>
<text x="68" y="134.2">A6</text>
<text x="73.6" y="132.4">CC1</text>
<text x="73.6" y="135.9">DP1</text>
<text x="89" y="132">GND</text>
<text x="89" y="135.6">GND</text>
<text x="98.8" y="134.2">14</text>
<text x="98.8" y="137.7">15</text>
<text x="241.2" y="132.4">3</text>
<text x="241.2" y="135.9">4</text>
<text x="244.7" y="134.2">3</text>
<text x="244.7" y="137.7">4</text>
<text x="332.3" y="133.6">RGB2</text>
<text x="347.1" y="134.2">2</text>
<text x="347.1" y="137.7">3</text>
<text x="350.6" y="132.4">1</text>
<text x="350.6" y="135.9">2</text>
<text x="68" y="141.2">A8</text>
<text x="73.6" y="139.5">DN1</text>
<text x="73.6" y="143">SBU1</text>
<text x="89" y="139.1">GND</text>
<text x="89" y="142.6">GND</text>
<text x="98.8" y="141.2">16</text>
<text x="350.6" y="139.5">3</text>
<text x="63.8" y="148.3">B4A9</text>
<text x="68" y="151.8">B5</text>
<text x="68" y="155.3">B6</text>
<text x="73.6" y="150">VBUS</text>
<text x="73.6" y="153.6">CC2</text>
<text x="177.1" y="151.3">LED5</text>
<text x="241.2" y="153.6">1</text>
<text x="244.7" y="155.3">1</text>
<text x="347.1" y="155.3">1</text>
<text x="68" y="158.9">B7</text>
<text x="73.6" y="157.1">DP2</text>
<text x="73.6" y="160.6">DN2</text>
<text x="152.4" y="158.3">L5</text>
<text x="223" y="156.6">LED3</text>
<text x="223" y="160.1">BTN_B</text>
<text x="241.2" y="157.1">2</text>
<text x="241.2" y="160.6">3</text>
<text x="244.7" y="158.9">2</text>
<text x="332.3" y="158.3">RGB3</text>
<text x="347.1" y="158.9">2</text>
<text x="350.6" y="157.1">1</text>
<text x="350.6" y="160.6">2</text>
<text x="68" y="162.4">B8</text>
<text x="73.6" y="164.1">SBU2</text>
<text x="241.2" y="164.1">4</text>
<text x="244.7" y="162.4">3</text>
<text x="244.7" y="165.9">4</text>
<text x="347.1" y="162.4">3</text>
<text x="350.6" y="164.1">3</text>
<text x="177.1" y="179.5">LED6</text>
<text x="223" y="184.8">LED4</text>
<text x="241.2" y="181.8">1</text>
<text x="241.2" y="185.3">2</text>
<text x="244.7" y="183.6">1</text>
<text x="152.4" y="186.5">L6</text>
<text x="223" y="188.3">BTN_C</text>
<text x="241.2" y="188.8">3</text>
<text x="244.7" y="187.1">2</text>
<text x="244.7" y="190.6">3</text>
<text x="241.2" y="192.4">4</text>
<text x="244.7" y="194.1">4</text>
<text x="177.1" y="207.7">LED7</text>
<text x="61.5" y="215.3">3</text>
<text x="79.4" y="213.2">TAB</text>
<text x="88.2" y="215.3">2</text>
<text x="88.2" y="211.8">4</text>
<text x="152.4" y="214.8">L7</text>
<text x="223" y="213">LED5</text>
<text x="241.2" y="210">1</text>
<text x="241.2" y="213.5">2</text>
<text x="244.7" y="211.8">1</text>
<text x="244.7" y="215.3">2</text>
<text x="66" y="216.7">In</text>
<text x="76.9" y="218.5" transform="rotate(-90 76.9 218.5)">GND</text>
<text x="80" y="216.7">Out</text>
<text x="223" y="216.5">BTN_D</text>
<text x="241.2" y="217.1">3</text>
<text x="241.2" y="220.6">4</text>
<text x="244.7" y="218.8">3</text>
<text x="365.8" y="218.2">BTN-CONFIG</text>
<text x="75.5" y="223" transform="rotate(-90 75.5 223)">1</text>
<text x="244.7" y="222.4">4</text>
<text x="241.2" y="238.2">1</text>
<text x="244.7" y="240">1</text>
<text x="365.8" y="237.7">BTN_START</text>
<text x="108.3" y="244.8">BTN_KEY2</text>
<text x="108.3" y="241.2">BTN_KEY1</text>
<text x="130.1" y="241.8">1</text>
<text x="130.1" y="245.3">3</text>
<text x="133.6" y="243.5">1</text>
<text x="143.1" y="243.5">2</text>
<text x="146.6" y="245.3">4</text>
<text x="146.6" y="241.8">2</text>
<text x="223" y="244.8">USB_DP</text>
<text x="223" y="241.2">USB_DN</text>
<text x="241.2" y="241.8">2</text>
<text x="241.2" y="245.3">3</text>
<text x="244.7" y="243.5">2</text>
<text x="108.3" y="251.8">BTN_KEY4</text>
<text x="108.3" y="248.3">BTN_KEY3</text>
<text x="130.1" y="248.8">5</text>
<text x="133.6" y="247.1">3</text>
<text x="133.6" y="250.6">5</text>
<text x="143.1" y="250.6">6</text>
<text x="143.1" y="247.1">4</text>
<text x="146.6" y="248.8">6</text>
<text x="241.2" y="248.8">4</text>
<text x="244.7" y="247.1">3</text>
<text x="244.7" y="250.6">4</text>
<text x="108.3" y="255.4">BTN_KEY5</text>
<text x="130.1" y="252.3">7</text>
<text x="130.1" y="255.9">9</text>
<text x="133.6" y="254.1">7</text>
<text x="133.6" y="257.6">9</text>
<text x="141.1" y="257.6">10</text>
<text x="143.1" y="254.1">8</text>
<text x="146.6" y="255.9">10</text>
<text x="146.6" y="252.3">8</text>
<text x="108.3" y="262.4">BTN_KEY7</text>
<text x="108.3" y="258.9">BTN_KEY6</text>
<text x="128.1" y="259.4">11</text>
<text x="128.1" y="262.9">13</text>
<text x="133.6" y="261.2">11</text>
<text x="141.1" y="261.2">12</text>
<text x="146.6" y="262.9">14</text>
<text x="146.6" y="259.4">12</text>
<text x="108.2" y="265.8">BTN-CONFIG 15</text>
<text x="133.6" y="264.7">13</text>
<text x="133.6" y="268.2">15</text>
<text x="141.1" y="268.2">16</text>
<text x="141.1" y="264.7">14</text>
<text x="146.6" y="266.5">16</text>
</g>
<g font-size="3.2">
<text x="64.8" y="26.6">1</text>
<text x="68.3" y="28.3">GND</text>
<text x="86.7" y="28.3">GND</text>
<text x="95.4" y="26.6">42</text>
<text x="95.4" y="83">26</text>
<text x="86.7" y="84.8">GND</text>
<text x="61.8" y="123.6">A1B12</text>
<text x="73.6" y="125.3">GND</text>
<text x="61.8" y="144.7">B1A12</text>
<text x="73.6" y="146.5">GND</text>
</g>
<g font-size="3.2" fill="#000080">
<text x="167.2" y="33.3">QR1</text>
<text x="241.5" y="33.1">FX-L</text>
<text x="167.2" y="36.4">100</text>
<text x="241.5" y="36.3">XH-4A_C2908602</text>
<text x="347.4" y="41.9">VOL-L</text>
<text x="165.8" y="47.5">Q1</text>
<text x="347.4" y="45.1">XH-4A_C2908602</text>
<text x="165.8" y="50.6">2N7002E-T1-E3</text>
<text x="167.2" y="64.7">100</text>
<text x="167.2" y="61.5">QR2</text>
<text x="241.5" y="64.5">XH-4A_C2908602</text>
<text x="241.5" y="61.3">FX-R</text>
<text x="347.4" y="70.2">VOL-R</text>
<text x="165.8" y="75.7">Q2</text>
<text x="347.4" y="73.3">XH-4A_C2908602</text>
<text x="165.8" y="78.9">2N7002E-T1-E3</text>
<text x="167.2" y="89.7">QR3</text>
<text x="241.5" y="89.6">START</text>
<text x="167.2" y="92.9">100</text>
<text x="241.5" y="92.7">XH-4A_C2908602</text>
<text x="347.4" y="101.5">XH-3A_C2908601</text>
<text x="347.4" y="98.4">RGB1</text>
<text x="79.1" y="107.2">ESP32-S2-WROOM(4M)</text>
<text x="79.1" y="104">U1</text>
<text x="165.8" y="107.1">2N7002E-T1-E3</text>
<text x="165.8" y="103.9">Q3</text>
<text x="78.6" y="117.6">TYPEC-304J-BCP16</text>
<text x="78.6" y="114.4">USB-C</text>
<text x="167.2" y="118">QR4</text>
<text x="241.5" y="117.8">BTN-A</text>
<text x="167.2" y="121.1">100</text>
<text x="241.5" y="120.9">XH-4A_C2908602</text>
<text x="347.4" y="123.1">RGB2</text>
<text x="347.4" y="126.2">XH-3A_C2908601</text>
<text x="165.8" y="135.3">2N7002E-T1-E3</text>
<text x="165.8" y="132.2">Q4</text>
<text x="167.2" y="149.3">100</text>
<text x="167.2" y="146.2">QR5</text>
<text x="241.5" y="149.1">XH-4A_C2908602</text>
<text x="241.5" y="146">BTN-B</text>
<text x="347.4" y="147.8">RGB3</text>
<text x="347.4" y="150.9">XH-3A_C2908601</text>
<text x="165.8" y="160.4">Q5</text>
<text x="50.8" y="165.6">R1</text>
<text x="165.8" y="163.5">2N7002E-T1-E3</text>
<text x="50.8" y="168.7">5.1k</text>
<text x="50.8" y="177.9">R2</text>
<text x="167.2" y="177.6">100</text>
<text x="167.2" y="174.4">QR6</text>
<text x="241.5" y="177.4">XH-4A_C2908602</text>
<text x="241.5" y="174.2">BTN-C</text>
<text x="50.8" y="181.1">5.1k</text>
<text x="165.8" y="191.7">2N7002E-T1-E3</text>
<text x="165.8" y="188.6">Q6</text>
<text x="167.2" y="202.6">QR7</text>
<text x="241.5" y="202.5">BTN-D</text>
<text x="54.7" y="209.7">C2</text>
<text x="65.6" y="208">VU2 AMS1117-3.3</text>
<text x="102.3" y="209.8">C4</text>
<text x="167.2" y="205.8">100</text>
<text x="241.5" y="205.6">XH-4A_C2908602</text>
<text x="299.7" y="209.6">PPTC-2A</text>
<text x="299.7" y="206.4">F1</text>
<text x="54.7" y="212.9">104</text>
<text x="102.3" y="212.9">104</text>
<text x="352.8" y="214.6">SW-PB2</text>
<text x="352.8" y="211.5">CONFIG</text>
<text x="165.8" y="220">2N7002E-T1-E3</text>
<text x="165.8" y="216.8">Q7</text>
<text x="55.4" y="227">10UF</text>
<text x="55.4" y="223.8">C1</text>
<text x="103" y="227.1">10UF</text>
<text x="103" y="223.9">C3</text>
<text x="241.5" y="233.8">XH-4A_C2908602</text>
<text x="241.5" y="230.7">USB</text>
<text x="352.8" y="234">SW-PB2</text>
<text x="352.8" y="230.9">FLASH</text>
<text x="136.1" y="237.3">A2006WV-2X8P-9T</text>
<text x="136.1" y="234.2">CONN</text>
</g>
<g font-size="1.4" fill="#238d23">
<text x="157.3" y="46.3">G</text>
<text x="161.6" y="43.1">D</text>
<text x="161.6" y="50.6">S</text>
<text x="161.6" y="71.4">D</text>
<text x="157.3" y="74.5">G</text>
<text x="161.6" y="78.8">S</text>
<text x="161.6" y="99.6">D</text>
<text x="157.3" y="102.8">G</text>
<text x="161.6" y="107">S</text>
<text x="157.3" y="131">G</text>
<text x="161.6" y="127.8">D</text>
<text x="161.6" y="135.2">S</text>
<text x="157.3" y="159.2">G</text>
<text x="161.6" y="156">D</text>
<text x="161.6" y="163.4">S</text>
<text x="161.6" y="184.3">D</text>
<text x="157.3" y="187.4">G</text>
<text x="161.6" y="191.7">S</text>
<text x="157.3" y="215.7">G</text>
<text x="161.6" y="212.5">D</text>
<text x="161.6" y="219.9">S</text>
</g>
</svg>
